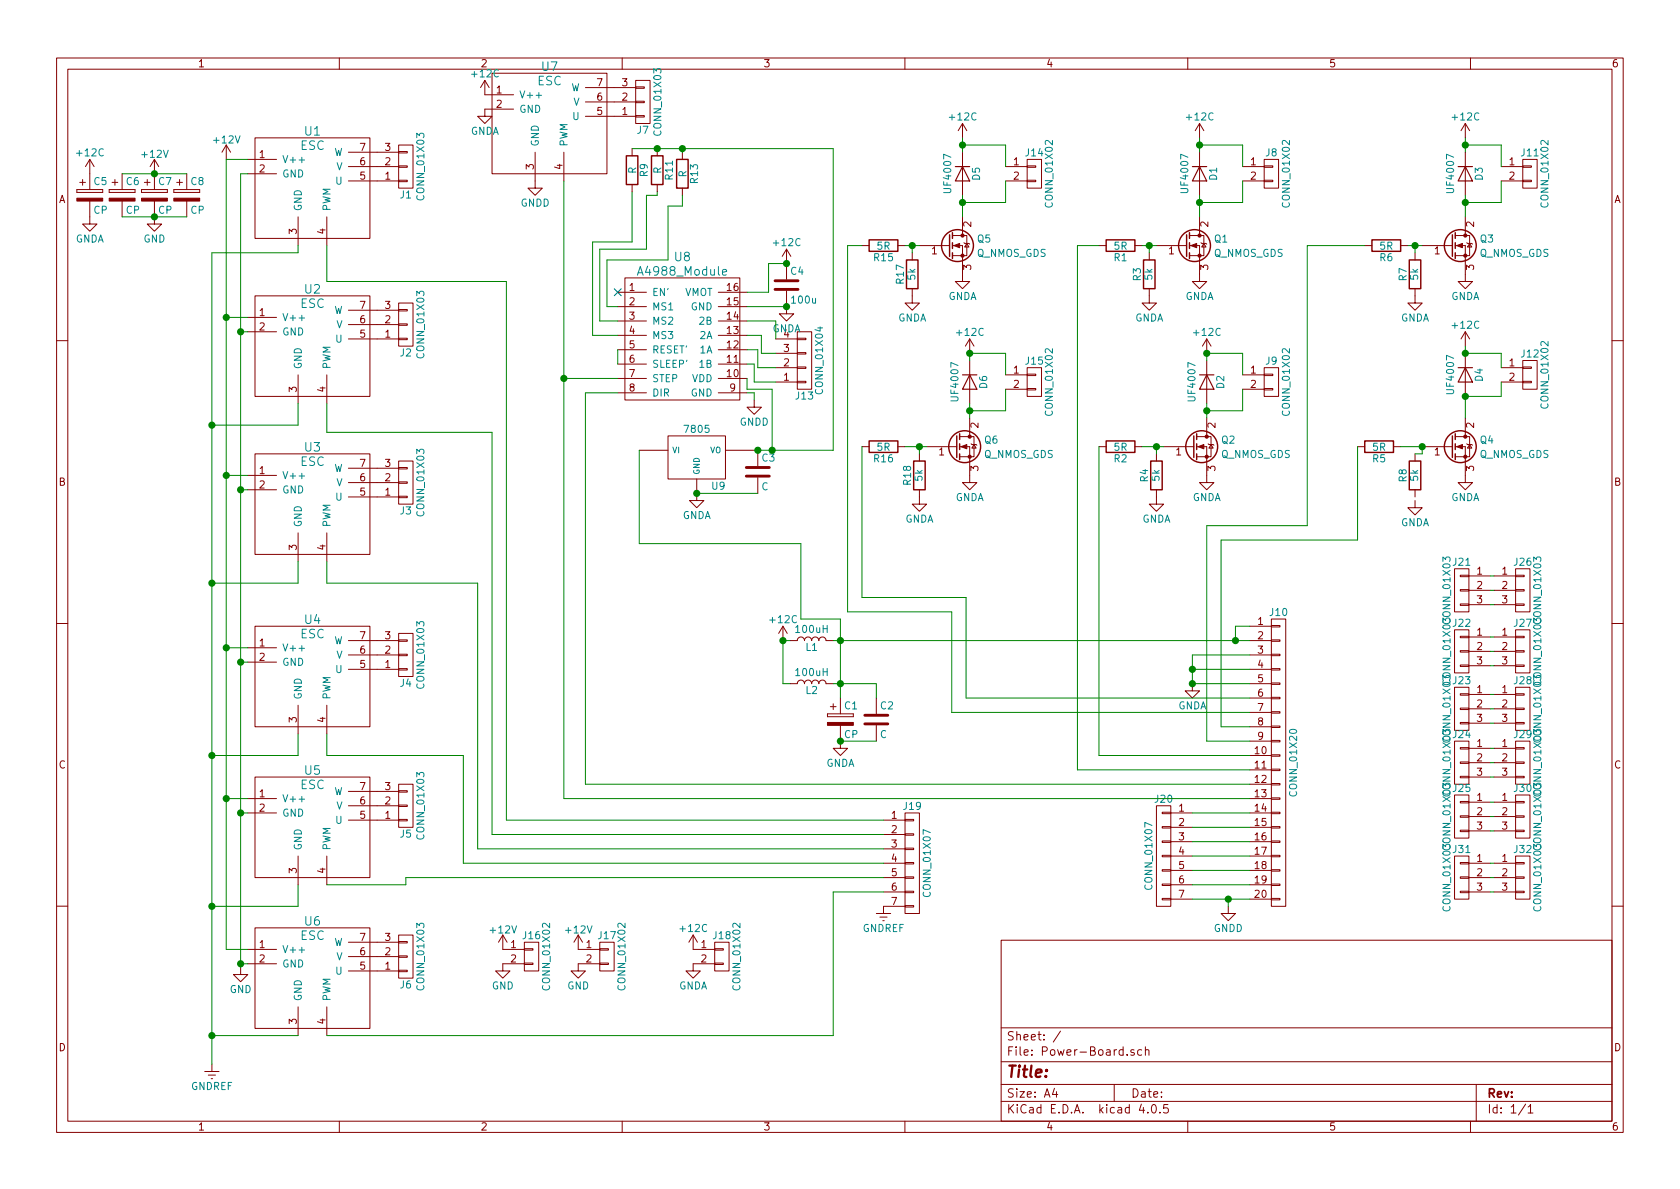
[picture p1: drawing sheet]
<svg xmlns="http://www.w3.org/2000/svg" width="297mm" height="210mm" viewBox="0 0 297 210" stroke-linecap="round" stroke-linejoin="round" font-family="sans-serif">
<g fill="none" stroke="#840000" stroke-width=".18">
<path d="M10 10.3h277v189.9h-277zM12 12.2h273v186.1h-273zM60 10.3v1.9M85.7 14.2v2.6h5.1M85.7 14.2l-.7 1.3M85.7 14.2l.8 1.3M87 12.9h20.3v17.8h-20.3zM90.8 19.3h-5.1v1.3h1.3l-1.3 1.2-1.2-1.2h1.2M103.5 18h8.9M103.5 15.5h8.9M110 10.3v1.9M112.4 15.4h1.5v.2h-1.5z"/>
<path d="M112.4 17.9h1.5v.3h-1.5zM112.4 14.2h2.5v7.6h-2.5zM160 10.3v1.9M210 10.3v1.9M260 10.3v1.9M13.6 33.5v.5zM13.6 34h4.6zM13.6 33.5h4.6zM14.1 32.3h1M14.6 31.7v1.1M15.9 35.6v4h1.2l-1.2 1.3-1.3-1.3h1.3M15.9 28.2v5.3"/>
<path d="M15.9 28.2l-.8 1.3M15.9 28.2l.7 1.3M18.2 33.5v.5zM19.3 33.5v.5zM19.3 34h4.6zM19.3 33.5h4.6zM19.8 32.3h1M20.3 31.7v1.1M21.6 30.7v2.8M21.6 35.6v2.7M23.9 33.5v.5zM25 33.5v.5z"/>
<path d="M25 34h4.6zM25 33.5h4.6zM25.5 32.3h1M26 31.7v1.1M27.3 35.6v4h1.3l-1.3 1.3-1.3-1.3h1.3M27.3 28.2v5.3M27.3 28.2l-.8 1.3M27.3 28.2l.8 1.3M29.6 33.5v.5zM30.7 33.5v.5zM30.7 34h4.6zM30.7 33.5h4.6z"/>
<path d="M31.2 32.3h1.1M31.7 31.7v1.1M33 30.7v2.8M33 35.6v2.7M35.3 33.5v.5zM40 25.6l-.8 1.3M40 25.6v2.6M40 25.6l.8 1.3M43.8 28.2h5.1M43.8 30.7h5.1M45.1 24.4h20.3v17.8h-20.3zM52.7 38.3v5.1"/>
<path d="M57.8 38.3v5.1M61.6 32h8.9M61.6 29.5h8.9M61.6 26.9h8.9M70.5 26.8h1.5v.2h-1.5zM70.5 29.3h1.5v.3h-1.5zM70.5 31.9h1.5v.2h-1.5zM70.5 25.6h2.5v7.7h-2.5zM94.6 26.9v6.4h1.3l-1.3 1.2-1.3-1.2h1.3M99.7 26.9v5.1M103.5 20.6h8.9M111.8 26.3v1.3"/>
<path d="M111.8 32.6v1.3M112.4 20.4h1.5v.3h-1.5zM116.2 26.3v1.3M116.2 32.6v1.3M120.6 26.9v1.3M120.6 33.3v1.2M170.2 21.8v2.6M170.2 26.9v7.6M170.2 38.3v3.4M170.2 21.8l-.8 1.3M170.2 21.8l.7 1.3M177.8 32h3.8"/>
<path d="M177.8 29.5h3.8M181.6 31.9h1.5v.2h-1.5zM181.6 29.3h1.5v.3h-1.5zM181.6 28.2h2.5v5.1h-2.5zM212.1 21.8v2.6M212.1 26.9v7.6M212.1 38.3v3.4M212.1 21.8l-.8 1.3M212.1 21.8l.8 1.3M219.7 32h3.8M219.7 29.5h3.8M223.5 31.9h1.5v.2h-1.5z"/>
<path d="M223.5 29.3h1.5v.3h-1.5zM223.5 28.2h2.6v5.1h-2.6zM259.1 21.8v2.6M259.1 26.9v7.6M259.1 38.3v3.4M259.1 21.8l-.8 1.3M259.1 21.8l.7 1.3M265.4 32h3.8M265.4 29.5h3.8M269.2 31.9h1.6v.2h-1.6zM269.2 29.3h1.6v.3h-1.6zM269.2 28.2h2.6v5.1h-2.6z"/>
<path d="M43.8 56.1h5.1M43.8 58.7h5.1M45.1 52.3h20.3v17.8h-20.3zM61.6 59.9h8.9M61.6 57.4h8.9M61.6 54.9h8.9M70.5 54.7h1.5v.3h-1.5zM70.5 57.3h1.5v.2h-1.5zM70.5 59.8h1.5v.3h-1.5zM70.5 53.6h2.5v7.6h-2.5zM109.2 51.7h5.1M109.2 54.2h5.1"/>
<path d="M109.2 56.8h5.1M109.2 59.3h5.1M110.5 49.1h20.3v21.6h-20.3zM127 51.7h5.1M127 54.2h5.1M127 56.8h5.1M127 59.3h5.1M137.2 59.9h3.8M139.1 51.4v4.1h1.2l-1.2 1.3-1.3-1.3h1.3M139.1 44.1v5.3M139.1 44.1l-.8 1.2M139.1 44.1l.7 1.2"/>
<path d="M141 59.8h1.5v.3h-1.5zM141 58.7h2.5v10.1h-2.5zM152.4 43.4h1.3M158.7 43.4h1.3M161.3 51v2.6h1.3l-1.3 1.3-1.3-1.3h1.3M161.3 44.7v1.3M162.6 43.4h5.3M168.4 43.4h1.8v6.4h1.2l-1.2 1.2-1.3-1.2h1.3M168.4 41.7h1.8M170.2 41.7h.7v3.5h-2.5M170.4 42.9l.2 .1h.7l.1 .2M170.9 43l.4 .7h-.7z"/>
<path d="M171.4 59.9v2.6M171.4 59.9l-.7 1.3M171.4 59.9l.8 1.3M194.3 43.4h1.3M200.7 43.4h1.2M203.2 51v2.6h1.3l-1.3 1.3-1.3-1.3h1.3M203.2 44.7v1.3M204.5 43.4h5.3M210.3 43.4h1.8v6.4h1.3l-1.3 1.2-1.3-1.2h1.3M210.3 41.7h1.8M212.1 41.7h.8v3.5h-2.6M212.3 42.9l.2 .1h.7l.2 .2"/>
<path d="M212.9 43l.3 .7h-.7zM213.4 59.9v2.6M213.4 59.9l-.8 1.3M213.4 59.9l.7 1.3M241.3 43.4h1.3M247.6 43.4h1.3M250.2 51v2.6h1.3l-1.3 1.3-1.3-1.3h1.3M250.2 44.7v1.3M251.5 43.4h5.3M257.3 43.4h1.8v6.4h1.2l-1.2 1.2-1.3-1.2h1.3M257.3 41.7h1.8M259.1 41.7h.7v3.5h-2.5"/>
<path d="M259.1 58.7v2.5M259.1 58.7l-.8 1.2M259.1 58.7l.7 1.2M259.3 42.9l.2 .1h.7l.1 .2M259.8 43l.4 .7h-.7zM10 60.2h2M52.7 66.3v5.1M57.8 66.3v5.1M109.2 61.8h5.1M109.2 64.4h5.1M109.2 66.9h5.1M109.2 69.5h5.1"/>
<path d="M113 79.6h5.1M118.1 77.1h10.2v7.6h-10.2zM127 61.8h5.1M127 64.4h5.1M127 66.9h5.1M127 69.5h5.1M128.3 79.6h5M133.3 70.7v1.3h1.3l-1.3 1.3-1.2-1.3h1.2M134 79.6v2.8M137.2 65h3.8M137.2 67.6h3.8M137.2 62.5h3.8"/>
<path d="M141 62.4h1.5v.2h-1.5zM141 64.9h1.5v.2h-1.5zM141 67.4h1.5v.3h-1.5zM152.4 79h1.3M158.7 79h1.3M163.8 79h5.4M169.7 79h1.7v6.3h1.3l-1.3 1.3-1.2-1.3h1.2M169.7 77.2h1.7M171.4 77.2h.8v3.6h-2.5M171.4 63.7v7.7M171.4 73.9v3.3M171.7 78.5l.1 .1h.8l.1 .1"/>
<path d="M172.2 78.6l.4 .6h-.8zM177.8 66.3h3.8M177.8 68.8h3.8M181.6 68.7h1.5v.3h-1.5zM181.6 66.2h1.5v.2h-1.5zM181.6 65h2.5v5.1h-2.5zM194.3 79h1.3M200.7 79h1.2M205.7 79h5.4M211.6 79h1.8v6.3h1.2l-1.2 1.3-1.3-1.3h1.3M211.6 77.2h1.8M213.4 77.2h.7v3.6h-2.5"/>
<path d="M213.4 63.7v7.7M213.4 73.9v3.3M213.6 78.5l.1 .1h.8l.1 .1M214.1 78.6l.4 .6h-.8zM219.7 66.3h3.8M219.7 68.8h3.8M223.5 68.7h1.5v.3h-1.5zM223.5 66.2h1.5v.2h-1.5zM223.5 65h2.6v5.1h-2.6zM240 79h1.3M246.4 79h1.2M251.5 79h5.3"/>
<path d="M257.3 79h1.8v6.3h1.2l-1.2 1.3-1.3-1.3h1.3M257.3 77.2h1.8M259.1 77.2h.7v3.6h-2.5M259.1 62.5v7.6M259.1 73.9v3.3M259.3 78.5l.2 .1h.7l.1 .1M259.8 78.6l.4 .6h-.7zM265.4 65h3.8M265.4 67.6h3.8M269.2 67.4h1.6v.3h-1.6zM269.2 64.9h1.6v.2h-1.6zM269.2 63.7h2.6v5.1h-2.6z"/>
<path d="M285 60.2h2M43.8 84.1h5.1M43.8 86.6h5.1M45.1 80.3h20.3v17.7h-20.3zM52.7 94.2v5.1M57.8 94.2v5.1M61.6 87.9h8.9M61.6 85.3h8.9M61.6 82.8h8.9M70.5 82.7h1.5v.2h-1.5zM70.5 85.2h1.5v.3h-1.5zM70.5 87.8h1.5v.2h-1.5z"/>
<path d="M70.5 81.5h2.5v7.6h-2.5zM123.2 84.7v3.8h1.3l-1.3 1.3-1.3-1.3h1.3M134 84.4v2.8M162.6 86.6v2.5h1.2l-1.2 1.3-1.3-1.3h1.3M162.6 80.3v1.2M204.5 86.6v2.5h1.2l-1.2 1.3-1.3-1.3h1.3M204.5 80.3v1.2M250.2 88.5v1.3h1.3l-1.3 1.3-1.3-1.3h1.3M250.2 80.3v1.2M250.2 86.6v1.3M10 110.3h2M43.8 114.5h5.1"/>
<path d="M43.8 117.1h5.1M45.1 110.7h20.3v17.8h-20.3zM61.6 118.4h8.9M61.6 115.8h8.9M61.6 113.3h8.9M70.5 113.2h1.5v.2h-1.5zM70.5 115.7h1.5v.2h-1.5zM70.5 118.2h1.5v.3h-1.5zM70.5 112h2.5v7.6h-2.5zM138.4 110.7l-.7 1.3M138.4 110.7v2.6M138.4 110.7l.8 1.3"/>
<path d="M139.7 113.3h1.3a.63 .63 0 0 1 .6-.7 .63 .63 0 0 1 .6 .7 .63 .63 0 0 1 .7-.7 .63 .63 0 0 1 .6 .7 .63 .63 0 0 1 .6-.7 .63 .63 0 0 1 .7 .7 .63 .63 0 0 1 .6-.7 .63 .63 0 0 1 .6 .7h1.3M221 118.4h3.8M221 115.8h3.8M221 113.3h3.8M221 110.7h3.8M224.8 109.5h2.5v50.8h-2.5zM224.8 118.2h1.5v.3h-1.5zM224.8 115.7h1.5v.2h-1.5zM224.8 113.2h1.5v.2h-1.5zM224.8 110.6h1.5v.3h-1.5zM257.2 100.6h2.5v7.6h-2.5zM257.2 111.4h2.5v7.6h-2.5z"/>
<path d="M258.2 106.8h1.5v.3h-1.5zM258.2 104.3h1.5v.2h-1.5zM258.2 101.7h1.5v.3h-1.5zM258.2 117.6h1.5v.3h-1.5zM258.2 115.1h1.5v.2h-1.5zM258.2 112.5h1.5v.3h-1.5zM259.7 101.8h3.8M259.7 104.4h3.8M259.7 106.9h3.8M259.7 112.6h3.8M259.7 115.2h3.8M259.7 117.7h3.8"/>
<path d="M264.2 101.8h3.8M264.2 104.4h3.8M264.2 106.9h3.8M264.2 112.6h3.8M264.2 115.2h3.8M264.2 117.7h3.8M268 106.8h1.5v.3h-1.5zM268 104.3h1.5v.2h-1.5zM268 101.7h1.5v.3h-1.5zM268 100.6h2.5v7.6h-2.5zM268 117.6h1.5v.3h-1.5zM268 115.1h1.5v.2h-1.5z"/>
<path d="M268 112.5h1.5v.3h-1.5zM268 111.4h2.5v7.6h-2.5zM285 110.3h2M45.1 137.4h20.3v17.8h-20.3zM52.7 124.7v5.1M57.8 124.7v5.1M61.6 139.9h8.9M70.5 139.8h1.5v.3h-1.5zM70.5 138.7h2.5v7.6h-2.5zM139.7 120.9h1.3a.63 .63 0 0 1 .6-.6 .63 .63 0 0 1 .6 .6 .63 .63 0 0 1 .7-.6 .63 .63 0 0 1 .6 .6 .63 .63 0 0 1 .6-.6 .63 .63 0 0 1 .7 .6 .63 .63 0 0 1 .6-.6 .63 .63 0 0 1 .6 .6h1.3M146.3 126.2v.5zM146.3 126.7h4.6z"/>
<path d="M146.3 126.2h4.6zM146.8 125h1M147.3 124.5v1M148.6 128.3v4h1.3l-1.3 1.3-1.3-1.3h1.3M148.6 123.4v2.8M150.9 126.2v.5zM154.9 123.4v2.8M154.9 128.3v2.8M210.8 120.9v1.3h1.3l-1.3 1.2-1.3-1.2h1.3M221 120.9h3.8M221 123.4h3.8M221 126h3.8"/>
<path d="M221 128.5h3.8M221 131.1h3.8M221 133.6h3.8M221 136.1h3.8M221 138.7h3.8M224.8 138.6h1.5v.2h-1.5zM224.8 136h1.5v.3h-1.5zM224.8 133.5h1.5v.2h-1.5zM224.8 130.9h1.5v.3h-1.5zM224.8 128.4h1.5v.2h-1.5zM224.8 125.9h1.5v.2h-1.5zM224.8 123.3h1.5v.3h-1.5z"/>
<path d="M224.8 120.8h1.5v.2h-1.5zM257.2 121.5h2.5v7.7h-2.5zM257.2 131.1h2.5v7.6h-2.5zM258.2 127.8h1.5v.2h-1.5zM258.2 125.2h1.5v.3h-1.5zM258.2 122.7h1.5v.2h-1.5zM258.2 137.3h1.5v.2h-1.5zM258.2 134.7h1.5v.3h-1.5zM258.2 132.2h1.5v.3h-1.5zM259.7 122.8h3.8M259.7 125.3h3.8M259.7 127.9h3.8"/>
<path d="M259.7 132.3h3.8M259.7 134.9h3.8M259.7 137.4h3.8M264.2 122.8h3.8M264.2 125.3h3.8M264.2 127.9h3.8M264.2 132.3h3.8M264.2 134.9h3.8M264.2 137.4h3.8M268 127.8h1.5v.2h-1.5zM268 125.2h1.5v.3h-1.5zM268 122.7h1.5v.2h-1.5z"/>
<path d="M268 121.5h2.5v7.7h-2.5zM268 137.3h1.5v.2h-1.5zM268 134.7h1.5v.3h-1.5zM268 132.2h1.5v.3h-1.5zM268 131.1h2.5v7.6h-2.5zM43.8 141.2h5.1M43.8 143.8h5.1M52.7 151.4v5.1M57.8 151.4v5.1M61.6 145h8.9M61.6 142.5h8.9M70.5 142.4h1.5v.2h-1.5z"/>
<path d="M70.5 144.9h1.5v.3h-1.5zM156.2 145h3.8M156.2 152.6h3.8M156.2 155.2h3.8M156.2 157.7h3.8M156.2 147.6h3.8M156.2 150.1h3.8M160 143.8h2.6v17.7h-2.6zM160 157.6h1.5v.3h-1.5zM160 155.1h1.5v.2h-1.5zM160 152.5h1.5v.3h-1.5zM160 150h1.5v.2h-1.5z"/>
<path d="M160 147.4h1.5v.3h-1.5zM160 144.9h1.5v.3h-1.5zM204.5 142.5h2.5v17.8h-2.5zM205.5 158.9h1.5v.2h-1.5zM205.5 156.3h1.5v.3h-1.5zM205.5 153.8h1.5v.2h-1.5zM205.5 151.3h1.5v.2h-1.5zM205.5 148.7h1.5v.3h-1.5zM205.5 146.2h1.5v.2h-1.5zM205.5 143.6h1.5v.3h-1.5zM207 143.8h3.8M207 159h3.8"/>
<path d="M207 146.3h3.8M207 148.8h3.8M207 151.4h3.8M207 153.9h3.8M207 156.5h3.8M221 141.2h3.8M221 143.8h3.8M221 159h3.8M221 146.3h3.8M221 148.8h3.8M221 151.4h3.8M221 153.9h3.8"/>
<path d="M221 156.5h3.8M224.8 158.9h1.5v.2h-1.5zM224.8 156.3h1.5v.3h-1.5zM224.8 153.8h1.5v.2h-1.5zM224.8 151.3h1.5v.2h-1.5zM224.8 148.7h1.5v.3h-1.5zM224.8 146.2h1.5v.2h-1.5zM224.8 143.6h1.5v.3h-1.5zM224.8 141.1h1.5v.2h-1.5zM257.2 140.6h2.5v7.6h-2.5zM257.2 151.4h2.5v7.6h-2.5zM258.2 146.8h1.5v.3h-1.5z"/>
<path d="M258.2 144.3h1.5v.2h-1.5zM258.2 141.7h1.5v.3h-1.5zM258.2 157.6h1.5v.3h-1.5zM258.2 155.1h1.5v.2h-1.5zM258.2 152.5h1.5v.3h-1.5zM259.7 141.9h3.8M259.7 144.4h3.8M259.7 146.9h3.8M259.7 152.6h3.8M259.7 155.2h3.8M259.7 157.7h3.8M264.2 141.9h3.8"/>
<path d="M264.2 144.4h3.8M264.2 146.9h3.8M264.2 152.6h3.8M264.2 155.2h3.8M264.2 157.7h3.8M268 146.8h1.5v.3h-1.5zM268 144.3h1.5v.2h-1.5zM268 141.7h1.5v.3h-1.5zM268 140.6h2.5v7.6h-2.5zM268 157.6h1.5v.3h-1.5zM268 155.1h1.5v.2h-1.5zM268 152.5h1.5v.3h-1.5z"/>
<path d="M268 151.4h2.5v7.6h-2.5zM10 160.2h2M42.5 171.1v1.2h1.3l-1.3 1.3-1.2-1.3h1.2M43.8 167.9h5.1M43.8 170.4h5.1M45.1 164.1h20.3v17.8h-20.3zM52.7 178v5.1M57.8 178v5.1M61.6 171.7h8.9M61.6 169.2h8.9M61.6 166.6h8.9M70.5 166.5h1.5v.2h-1.5z"/>
<path d="M70.5 169h1.5v.3h-1.5zM70.5 171.6h1.5v.2h-1.5zM70.5 165.3h2.5v7.7h-2.5zM88.9 165.3v2.6h3.8M88.9 165.3l-.8 1.3M88.9 165.3l.8 1.3M92.7 170.3h1.5v.3h-1.5zM92.7 167.8h1.5v.2h-1.5zM92.7 166.6h2.5v5.1h-2.5zM92.7 170.4h-3.8v1.3h1.3l-1.3 1.3-1.3-1.3h1.3M102.2 165.3v2.6h3.8M102.2 165.3l-.7 1.3"/>
<path d="M102.2 165.3l.8 1.3M106 170.3h1.6v.3h-1.6zM106 167.8h1.6v.2h-1.6zM106 166.6h2.6v5.1h-2.6zM106 170.4h-3.8v1.3h1.3l-1.3 1.3-1.2-1.3h1.2M122.6 165.3v2.6h3.8M122.6 165.3l-.8 1.3M122.6 165.3l.7 1.3M126.4 170.3h1.5v.3h-1.5zM126.4 167.8h1.5v.2h-1.5zM126.4 166.6h2.5v5.1h-2.5zM126.4 170.4h-3.8v1.3h1.2l-1.2 1.3-1.3-1.3h1.3"/>
<path d="M154.9 161.5h2.6M155.6 162.2h1.2M156.1 162.8h.2M160 160.1h1.5v.3h-1.5zM160 160.3h-3.8v1.2M177 166.3h108v32h-108zM217.2 160.3v1.2h1.2l-1.2 1.3-1.3-1.3h1.3M285 160.2h2M36.2 189.5h2.5M36.8 190.1h1.3M37.3 190.7h.3M37.5 188.2v1.3"/>
<path d="M60 198.3v1.9M110 198.3v1.9M160 198.3v1.9M177 194.8h108M177 191.8h108M177 187.8h108M177 181.8h108M186.4 192.5l-.3 1h.9M186.8 193v1M187.5 182.3l-1.3 2M197 191.8v3M199.3 186.5v.1"/>
<path d="M200.5 185.7a.37 .37 0 0 0-.6 .1l.1 .2 .5 .2 .1 .1-.2 .3-.5-.1M201.8 195.2l-.4 1.1h1M201.9 185.7l-.5-.1-.3 .3 .1 .6 .2 .1 .5-.1M202.5 185.7l.2-.1 .4 .1v.9M202.5 185.1v1.5M202.9 196.7v.1M203.8 195.4l.1-.1a.81 .81 0 0 1 .6 .6 .81 .81 0 0 1-.3 .8l-.1 .1a.8 .8 0 0 1-.6-.6 .8 .8 0 0 1 .3-.8zM205.1 196.7v.1M206.5 195.3h-.7l-.1 .7 .2-.1 .5 .1 .2 .2-.1 .5-.2 .1-.6-.1M210 198.3v1.9M260 198.3v1.9M261 191.8v6.5"/>
<path d="M269.7 195.2l-1.2 2M270.2 195.8l.4-.5v1.5M270.2 196.8h.8"/>
</g>
<g fill="none" stroke="#008484" stroke-width=".18">
<path d="M94.8 16.9h1M52.9 28.3h.9M52.9 56.2h.9M127.7 48.2l.8-.2-.1-.3-.4-.1-.3 .3 .1 .7h.6M52.9 84.2h.9M52.9 114.6h.9M255.1 117.7h1.3l-1.3 .7h1.3M255.1 116.4h1.3l-1.3 .7h1.3M255.1 111.7l1.3 .8M255.2 119.1a.83 .83 0 0 1 1.2 .2 .44 .44 0 0 1-.4 .5h-.7l-.2-.3zM255.2 114.3a.69 .69 0 0 1 1.2 .3 .83 .83 0 0 1-1.3 0zM255.2 110.6a.69 .69 0 0 1 1.2 .3 .83 .83 0 0 1-1.3 0z"/>
<path d="M256.4 113.3h-1.3l.4 .4M256.4 112.9v.8M256.4 111.7l-1.3 .8M256.5 115.1v1M271.2 117.7h1.2l-1.2 .7h1.2M271.2 116.4h1.2l-1.2 .7h1.2M271.2 111.7l1.2 .8M271.2 119.1a.83 .83 0 0 1 1.2 .2 .44 .44 0 0 1-.4 .5h-.7l-.1-.3zM271.2 114.3a.76 .76 0 0 1 1.2 .3 .83 .83 0 0 1-1.2 0zM271.2 110.7a.76 .76 0 0 1 1.2 .2 .83 .83 0 0 1-1.2 0zM272.4 113.3h-1.2l.3 .4M272.4 112.9v.8"/>
<path d="M272.4 111.7l-1.2 .8M272.5 115.1v1M255.1 127.9h1.3l-1.3 .7h1.3M255.1 126.6h1.3l-1.3 .7h1.3M255.1 120.2v-.7l.5 .4 .1-.4h.6l.1 .2-.1 .5M255.1 137.4h1.3l-1.3 .7h1.3M255.1 136.1h1.3l-1.3 .7h1.3M255.1 129.8v-.8l.5 .4 .1-.4h.6l.1 .2-.1 .6M255.1 139.3v-.8l.5 .4 .1-.3h.6l.1 .1-.1 .6M255.1 121.8l1.3 .9M255.1 131.4l1.3 .8M255.2 129.3a.83 .83 0 0 1 1.2 .1 .44 .44 0 0 1-.4 .6l-.7-.1-.2-.2z"/>
<path d="M255.2 124.5a.76 .76 0 0 1 1.2 .3 .83 .83 0 0 1-1.3 0zM255.2 120.8a.76 .76 0 0 1 1.2 .3 .83 .83 0 0 1-1.3 0zM255.2 138.8a.83 .83 0 0 1 1.2 .2 .44 .44 0 0 1-.4 .5l-.7-.1-.2-.2zM255.2 134a.76 .76 0 0 1 1.2 .3 .83 .83 0 0 1-1.3 0zM255.2 130.4a.76 .76 0 0 1 1.2 .2 .83 .83 0 0 1-1.3 0zM255.2 139.9a.76 .76 0 0 1 1.2 .3 .83 .83 0 0 1-1.3 0zM255.2 120.3a.5 .5 0 0 0 0 .6 .5 .5 0 0 0 .6 .2l.4-.1a.41 .41 0 0 0 .1-.7M255.2 130.5a.5 .5 0 0 0 0 .6 .5 .5 0 0 0 .6 .1l.4-.1a.41 .41 0 0 0 .1-.6M255.2 140a.5 .5 0 0 0 0 .6 .5 .5 0 0 0 .6 .2l.4-.1a.41 .41 0 0 0 .1-.7M256.4 123.5h-1.3l.4 .3M256.4 133h-1.3l.4 .3M256.4 123.1v.7"/>
<path d="M256.4 132.6v.7M256.4 121.8l-1.3 .9M256.4 131.4l-1.3 .8M256.5 125.3v1M256.5 134.8v1M271.2 127.9h1.2l-1.2 .7h1.2M271.2 126.6h1.2l-1.2 .7h1.2M271.2 120.2v-.7l.5 .4 .1-.4h.5l.1 .2-.1 .5M271.2 137.4h1.2l-1.2 .7h1.2M271.2 136.1h1.2l-1.2 .7h1.2M271.2 129.8v-.8l.5 .4 .1-.4h.5l.1 .2-.1 .6M271.2 139.3v-.8l.5 .4 .1-.3h.5l.1 .1-.1 .6"/>
<path d="M271.2 121.8l1.2 .9M271.2 131.4l1.2 .8M271.2 129.3a.83 .83 0 0 1 1.2 .1 .44 .44 0 0 1-.4 .6l-.7-.1-.1-.2zM271.2 124.5a.76 .76 0 0 1 1.2 .3 .83 .83 0 0 1-1.2 0zM271.2 120.8a.76 .76 0 0 1 1.2 .3 .83 .83 0 0 1-1.2 0zM271.2 138.8a.83 .83 0 0 1 1.2 .2 .44 .44 0 0 1-.4 .5l-.7-.1-.1-.2zM271.2 134a.76 .76 0 0 1 1.2 .3 .83 .83 0 0 1-1.2 0zM271.2 130.4a.76 .76 0 0 1 1.2 .2 .83 .83 0 0 1-1.2 0zM271.2 139.9a.76 .76 0 0 1 1.2 .3 .83 .83 0 0 1-1.2 0zM271.3 120.3a.5 .5 0 0 0 0 .6 .5 .5 0 0 0 .6 .2l.3-.1a.41 .41 0 0 0 .1-.7M271.3 130.5a.5 .5 0 0 0 0 .6 .5 .5 0 0 0 .6 .1l.3-.1a.41 .41 0 0 0 .1-.6M271.3 140a.5 .5 0 0 0 0 .6 .5 .5 0 0 0 .6 .2l.3-.1a.41 .41 0 0 0 .1-.7"/>
<path d="M272.4 123.5h-1.2l.3 .3M272.4 133h-1.2l.3 .3M272.4 123.1v.7M272.4 132.6v.7M272.4 121.8l-1.2 .9M272.4 131.4l-1.2 .8M272.5 125.3v1M272.5 134.8v1M52.9 141.3h.9M255.1 146.9h1.3l-1.3 .7h1.3M255.1 145.6h1.3l-1.3 .7h1.3M255.1 140.9l1.3 .8"/>
<path d="M255.2 148.4a.83 .83 0 0 1 1.2 .1 .44 .44 0 0 1-.4 .5h-.7l-.2-.3zM255.2 143.6a.76 .76 0 0 1 1.2 .2 .83 .83 0 0 1-1.3 0zM256.4 142.5h-1.3l.4 .4M256.4 142.2v.7M256.4 140.9l-1.3 .8M256.5 144.3v1M271.2 146.9h1.2l-1.2 .7h1.2M271.2 145.6h1.2l-1.2 .7h1.2M271.2 140.9l1.2 .8M271.2 148.4a.83 .83 0 0 1 1.2 .1 .44 .44 0 0 1-.4 .5h-.7l-.1-.3zM271.2 143.6a.76 .76 0 0 1 1.2 .2 .83 .83 0 0 1-1.2 0zM272.4 142.5h-1.2l.3 .4"/>
<path d="M272.4 142.2v.7M272.4 140.9l-1.2 .8M272.5 144.3v1M52.9 168h.9"/>
</g>
<g fill="none" stroke="#840000" stroke-width=".25">
<path d="M110.7 27.6h2.1v5h-2.1zM115.2 27.6h2v5h-2zM119.6 28.2h2.1v5.1h-2.1zM153.7 42.4h5v2h-5zM160.3 46h2v5h-2zM167.9 41.5v3.8M168.4 41.1v1.1M168.4 42.9v1M168.4 44.7v1M195.6 42.4h5.1v2h-5.1zM202.2 46h2v5h-2zM209.8 41.5v3.8"/>
<path d="M210.3 41.1v1.1M210.3 42.9v1M210.3 44.7v1M242.6 42.4h5v2h-5zM249.2 46h2v5h-2zM256.8 41.5v3.8M257.3 41.1v1.1M257.3 42.9v1M257.3 44.7v1M153.7 78h5v2h-5zM169.2 77.1v3.8M169.7 76.7v1"/>
<path d="M169.7 78.5v1M195.6 78h5.1v2h-5.1zM211.1 77.1v3.8M211.6 76.7v1M211.6 78.5v1M241.3 78h5.1v2h-5.1zM256.8 77.1v3.8M257.3 76.7v1M257.3 78.5v1M161.5 81.5h2.1v5.1h-2.1zM169.7 80.3v1M203.5 81.5h2v5.1h-2z"/>
<path d="M211.6 80.3v1M249.2 81.5h2v5.1h-2zM257.3 80.3v1"/>
<circle cx="169.3" cy="43.4" r="2.82"/>
<circle cx="211.2" cy="43.4" r="2.82"/>
<circle cx="258.2" cy="43.4" r="2.82"/>
<circle cx="170.6" cy="79" r="2.82"/>
<circle cx="212.5" cy="79" r="2.82"/>
<circle cx="258.2" cy="79" r="2.82"/>
</g>
<g fill="#840000" stroke="#840000" stroke-width=".18">
<path d="M210.6 43.4l1-.4v.8z"/>
<path d="M257.6 43.4l1-.4v.8z"/>
<path d="M211.8 79l1.1-.4v.8z"/>
<path d="M257.6 79l1-.4v.8z"/>
<path d="M146.3 127.8h4.6v.5h-4.6z"/>
<path d="M168.7 43.4l1-.4v.8z"/>
<path d="M169.9 79l1-.4v.8z"/>
<path d="M13.6 35h4.6v.6h-4.6z"/>
<path d="M19.3 35h4.6v.6h-4.6z"/>
<path d="M25 35h4.6v.6h-4.6z"/>
<path d="M30.7 35h4.6v.6h-4.6z"/>
<circle cx="212.1" cy="45.2" r=".28"/>
<circle cx="212.1" cy="41.7" r=".28"/>
<circle cx="259.1" cy="45.2" r=".28"/>
<circle cx="259.1" cy="41.7" r=".28"/>
<circle cx="213.4" cy="80.8" r=".28"/>
<circle cx="213.4" cy="77.2" r=".28"/>
<circle cx="259.1" cy="80.8" r=".28"/>
<circle cx="259.1" cy="77.2" r=".28"/>
<circle cx="170.2" cy="45.2" r=".28"/>
<circle cx="170.2" cy="41.7" r=".28"/>
<circle cx="171.4" cy="80.8" r=".28"/>
<circle cx="171.4" cy="77.2" r=".28"/>
</g>
<path d="M168.9 29.5h2.5M170.2 29.5l1.2 2.5h-2.5zM210.8 29.5h2.6M212.1 29.5l1.3 2.5h-2.6zM257.8 29.5h2.5M259.1 29.5l1.2 2.5h-2.5zM170.2 66.3h2.5M171.4 66.3l1.3 2.5h-2.5zM212.1 66.3h2.5M213.4 66.3l1.2 2.5h-2.5zM257.8 65h2.5M259.1 65l1.2 2.6h-2.5z" fill="none" stroke="#840000" stroke-width=".2"/>
<path d="M137 51.2h4.1M137 49.7h4.1M132 84.2h4M132 82.7h4M152.9 128h4.1M152.9 126.5h4.1" fill="none" stroke="#840000" stroke-width=".51"/>
<path d="M108.6 51.1l1.2 1.2M109.8 51.1l-1.2 1.2" fill="none" stroke="#000084" stroke-width=".18"/>
<g fill="none" stroke="#008400" stroke-width=".18">
<path d="M21.6 30.7h11.4M21.6 38.3h11.4M43.8 30.7h-1.3v140.4M43.8 28.2h-3.8v139.7h3.8M99.7 32v109.2h121.3M111.8 26.3h35.5v53.3h-14M111.8 33.9v8.9h-7v16.5h4.4M116.2 33.9v.6h-1.9v9.6h-8.3v12.7h3.2M120.6 26.3v.6M120.6 34.5v1.9h-2.5v9.6h-10.8v8.2h1.9M170.2 24.4v2.5M170.2 34.5v3.8"/>
<path d="M170.2 25.6h7.6v3.9M177.8 32v3.8h-7.6M212.1 25.6h7.6v3.9M212.1 24.4v2.5M212.1 34.5v3.8M219.7 32v3.8h-7.6M259.1 25.6h6.3v3.9M259.1 24.4v2.5M259.1 34.5v3.8M265.4 32v3.8h-6.3M40 56.1h3.8M42.5 58.7h1.3"/>
<path d="M52.7 43.4v1.3h-15.2v143.5M57.8 43.4v6.4h31.7v95.2h66.7M132.1 54.2h7M132.1 56.8h5.1v3.1M132.1 59.3h2.5v3.2h2.6M139.1 46.6h-3.2v5.1h-3.8M152.4 43.4h-2.5v64.8h18.4v17.8h52.7M160 43.4h2.6M161.3 43.4v1.3M194.3 43.4h-3.8v92.7h30.5M201.9 43.4h2.6M203.2 43.4v1.3"/>
<path d="M241.3 43.4h-10.2v49.6h-17.7v38.1h7.6M248.9 43.4h2.6M250.2 43.4v1.3M52.7 71.4v3.8h-15.2M57.8 71.4v5h29.2v71.2h69.2M99.7 66.9h9.5M109.2 61.8v2.6M109.2 69.5h-5.7v69.2h117.5M113 79.6v16.5h28.6v13.4h7v13.9M132.1 66.9v1.9h4.4v10.8M132.1 64.4h1.2v3.2h3.9M132.1 69.5h1.2v1.2"/>
<path d="M132.1 61.8h1.9v3.2h3.2M152.4 79v26.7h18.4v17.7h50.2M160 79h3.8M162.6 79v1.3M171.4 63.7v-1.2h6.4v3.8M171.4 71.4v2.5M177.8 68.8v3.8h-6.4M194.3 79v54.6h26.7M201.9 79h3.8M204.5 79v1.3M213.4 63.7v-1.2h6.3v3.8M213.4 71.4v2.5"/>
<path d="M219.7 68.8v3.8h-6.3M240 79v16.5h-24.1v33h5.1M247.6 79h3.9v1.3h-1.3M259.1 61.2v1.3h6.3v2.5M265.4 67.6v2.5h-6.3v3.8M40 84.1h3.8M42.5 86.6h1.3M52.7 99.3v3.8h-15.2M57.8 99.3v3.8h26.7v47h71.7M123.2 87.2h10.8M40 114.5h3.8M42.5 117.1h1.3"/>
<path d="M139.7 113.3h-1.3v7.6h1.3M147.3 113.3h73.7M210.8 118.4h10.2M221 115.8h-10.2v5.1h10.2M221 110.7h-2.6v2.6M263.5 117.7h.7M263.5 115.2h.7M263.5 112.6h.7M263.5 106.9h.7M263.5 104.4h.7M263.5 101.8h.7M52.7 129.8v3.8h-15.2"/>
<path d="M57.8 129.8v3.8h24.1v19h74.3M147.3 120.9h7.6v2.5M148.6 131.1h6.3M263.5 137.4h.7M263.5 134.9h.7M263.5 132.3h.7M263.5 127.9h.7M263.5 125.3h.7M263.5 122.8h.7M40 141.2h3.8M42.5 143.8h1.3M52.7 156.5v3.8h-15.2"/>
<path d="M156.2 155.2h-84.4v1.3h-14M156.2 157.7h-8.9v25.4h-89.5M210.8 143.8h10.2M210.8 156.5h10.2M210.8 153.9h10.2M210.8 151.4h10.2M210.8 148.8h10.2M210.8 146.3h10.2M210.8 159h10.2M217.2 159v1.3M263.5 152.6h.7M263.5 155.2h.7"/>
<path d="M263.5 157.7h.7M263.5 146.9h.7M263.5 144.4h.7M263.5 141.9h.7M42.5 170.4h1.3M37.5 183.1h15.2"/>
</g>
<g fill="#008400" stroke="#008400" stroke-width=".25">
<circle cx="42.5" cy="58.7" r=".51"/>
<circle cx="37.5" cy="75.2" r=".51"/>
<circle cx="40" cy="56.1" r=".51"/>
<circle cx="217.2" cy="159" r=".51"/>
<circle cx="42.5" cy="86.6" r=".51"/>
<circle cx="37.5" cy="103.1" r=".51"/>
<circle cx="27.3" cy="38.3" r=".51"/>
<circle cx="27.3" cy="30.7" r=".51"/>
<circle cx="120.7" cy="26.3" r=".51"/>
<circle cx="136.5" cy="79.6" r=".51"/>
<circle cx="116.2" cy="26.3" r=".51"/>
<circle cx="123.2" cy="87.2" r=".51"/>
<circle cx="134" cy="79.6" r=".51"/>
<circle cx="139.1" cy="54.2" r=".51"/>
<circle cx="139.1" cy="46.6" r=".51"/>
<circle cx="99.7" cy="66.9" r=".51"/>
<circle cx="210.8" cy="118.4" r=".51"/>
<circle cx="171.5" cy="62.5" r=".51"/>
<circle cx="161.3" cy="43.4" r=".51"/>
<circle cx="162.6" cy="79" r=".51"/>
<circle cx="170.2" cy="25.6" r=".51"/>
<circle cx="170.2" cy="35.8" r=".51"/>
<circle cx="171.5" cy="72.6" r=".51"/>
<circle cx="213.4" cy="62.5" r=".51"/>
<circle cx="148.6" cy="113.3" r=".51"/>
<circle cx="218.4" cy="113.3" r=".51"/>
<circle cx="210.8" cy="120.9" r=".51"/>
<circle cx="148.6" cy="131.1" r=".51"/>
<circle cx="138.4" cy="113.3" r=".51"/>
<circle cx="148.6" cy="120.9" r=".51"/>
<circle cx="37.5" cy="183.1" r=".51"/>
<circle cx="203.2" cy="43.4" r=".51"/>
<circle cx="204.5" cy="79" r=".51"/>
<circle cx="251.5" cy="79" r=".51"/>
<circle cx="250.2" cy="43.4" r=".51"/>
<circle cx="259.1" cy="62.5" r=".51"/>
<circle cx="259.1" cy="70.1" r=".51"/>
<circle cx="212.1" cy="25.6" r=".51"/>
<circle cx="212.1" cy="35.8" r=".51"/>
<circle cx="259.1" cy="25.6" r=".51"/>
<circle cx="259.1" cy="35.8" r=".51"/>
<circle cx="213.4" cy="72.6" r=".51"/>
<circle cx="37.5" cy="160.3" r=".51"/>
<circle cx="37.5" cy="133.6" r=".51"/>
<circle cx="42.5" cy="170.4" r=".51"/>
<circle cx="42.5" cy="117.1" r=".51"/>
<circle cx="42.5" cy="143.8" r=".51"/>
<circle cx="40" cy="141.2" r=".51"/>
<circle cx="40" cy="114.5" r=".51"/>
<circle cx="40" cy="84.1" r=".51"/>
</g>
<text font-size="2.8" fill="#840000" x="178" y="190.5">Title:</text>
<g font-size="2.1" fill="#008484">
<text x="95" y="15.1">ESC</text>
<text x="95.8" y="12.5">U7</text>
<text x="53.9" y="24">U1</text>
<text x="53.1" y="26.5">ESC</text>
<text x="119.3" y="46.2">U8</text>
<text x="53.9" y="51.9">U2</text>
<text x="113.2" y="48.7">A4988_Module</text>
<text x="53.1" y="54.5">ESC</text>
<text x="53.1" y="82.4">ESC</text>
<text x="53.9" y="79.9">U3</text>
<text x="53.1" y="112.9">ESC</text>
<text x="53.9" y="110.3">U4</text>
<text x="53.9" y="137">U5</text>
<text x="53.1" y="139.5">ESC</text>
<text x="53.1" y="166.2">ESC</text>
<text x="53.9" y="163.7">U6</text>
</g>
<g font-size="2.1" fill="#840000">
<text x="178" y="184">Sheet: /</text>
<text x="178" y="186.7">File: Power-Board.sch</text>
<text x="178" y="196.9">KiCad E.D.A. kicad 4.0.5</text>
<text x="178" y="194.1">Size: A4</text>
<text x="200" y="194.1">Date:</text>
<text x="263" y="194.1">Rev:</text>
<text x="263" y="196.9">Id: 1/1</text>
</g>
<g font-size="1.8" fill="#840000">
<text x="35" y="11.9">1</text>
<text x="85" y="11.9">2</text>
<text x="135" y="11.9">3</text>
<text x="185" y="11.9">4</text>
<text x="235" y="11.9">5</text>
<text x="285" y="11.9">6</text>
<text x="87.8" y="16.5">1</text>
<text x="105.6" y="17.8">6</text>
<text x="105.6" y="15.2">7</text>
<text x="110" y="17.8">2</text>
<text x="110" y="15.2">3</text>
<text x="87.8" y="19">2</text>
<text x="105.6" y="20.3">5</text>
<text x="110" y="20.3">1</text>
<text x="45.9" y="27.9">1</text>
<text x="63.7" y="29.2">6</text>
<text x="63.7" y="26.7">7</text>
<text x="68.1" y="29.2">2</text>
<text x="68.1" y="26.7">3</text>
<text x="94.4" y="29.9" transform="rotate(-90 94.4 29.9)">3</text>
<text x="99.4" y="29.9" transform="rotate(-90 99.4 29.9)">4</text>
<text x="179.2" y="29.2">1</text>
<text x="221.1" y="29.2">1</text>
<text x="266.9" y="29.2">1</text>
<text x="10.4" y="35.9">A</text>
<text x="45.9" y="30.5">2</text>
<text x="63.7" y="31.7">5</text>
<text x="68.1" y="31.7">1</text>
<text x="179.2" y="31.7">2</text>
<text x="221.1" y="31.7">2</text>
<text x="266.9" y="31.7">2</text>
<text x="285.4" y="35.9">A</text>
<text x="52.5" y="41.4" transform="rotate(-90 52.5 41.4)">3</text>
<text x="57.5" y="41.4" transform="rotate(-90 57.5 41.4)">4</text>
<text x="171.7" y="40.1" transform="rotate(-90 171.7 40.1)">2</text>
<text x="213.6" y="40.1" transform="rotate(-90 213.6 40.1)">2</text>
<text x="260.6" y="40.1" transform="rotate(-90 260.6 40.1)">2</text>
<text x="164.7" y="45">1</text>
<text x="171.7" y="47.7" transform="rotate(-90 171.7 47.7)">3</text>
<text x="206.7" y="45">1</text>
<text x="213.6" y="47.7" transform="rotate(-90 213.6 47.7)">3</text>
<text x="253.6" y="45">1</text>
<text x="260.6" y="47.7" transform="rotate(-90 260.6 47.7)">3</text>
<text x="111.3" y="51.4">1</text>
<text x="111.3" y="54">2</text>
<text x="128.6" y="54">15</text>
<text x="128.6" y="51.4">16</text>
<text x="45.9" y="55.9">1</text>
<text x="45.9" y="58.4">2</text>
<text x="63.7" y="59.7">5</text>
<text x="63.7" y="57.1">6</text>
<text x="63.7" y="54.6">7</text>
<text x="68.1" y="59.7">1</text>
<text x="68.1" y="57.1">2</text>
<text x="68.1" y="54.6">3</text>
<text x="111.3" y="56.5">3</text>
<text x="111.3" y="59">4</text>
<text x="128.6" y="59">13</text>
<text x="128.6" y="56.5">14</text>
<text x="138.6" y="59.7">4</text>
<text x="111.3" y="61.6">5</text>
<text x="111.3" y="64.1">6</text>
<text x="128.6" y="64.1">11</text>
<text x="128.6" y="61.6">12</text>
<text x="138.6" y="64.8">2</text>
<text x="138.6" y="62.2">3</text>
<text x="266.9" y="64.8">1</text>
<text x="52.5" y="69.3" transform="rotate(-90 52.5 69.3)">3</text>
<text x="57.5" y="69.3" transform="rotate(-90 57.5 69.3)">4</text>
<text x="111.3" y="66.7">7</text>
<text x="111.3" y="69.2">8</text>
<text x="128.6" y="66.7">10</text>
<text x="129.1" y="69.2">9</text>
<text x="138.6" y="67.3">1</text>
<text x="179.2" y="66">1</text>
<text x="179.2" y="68.6">2</text>
<text x="221.1" y="66">1</text>
<text x="221.1" y="68.6">2</text>
<text x="266.9" y="67.3">2</text>
<text x="173" y="75.7" transform="rotate(-90 173 75.7)">2</text>
<text x="214.9" y="75.7" transform="rotate(-90 214.9 75.7)">2</text>
<text x="260.6" y="75.7" transform="rotate(-90 260.6 75.7)">2</text>
<text x="45.9" y="83.8">1</text>
<text x="63.7" y="82.5">7</text>
<text x="68.1" y="82.5">3</text>
<text x="166" y="80.5">1</text>
<text x="173" y="83.3" transform="rotate(-90 173 83.3)">3</text>
<text x="207.9" y="80.5">1</text>
<text x="214.9" y="83.3" transform="rotate(-90 214.9 83.3)">3</text>
<text x="253.6" y="80.5">1</text>
<text x="260.6" y="83.3" transform="rotate(-90 260.6 83.3)">3</text>
<text x="10.4" y="85.9">B</text>
<text x="45.9" y="86.4">2</text>
<text x="63.7" y="87.6">5</text>
<text x="63.7" y="85.1">6</text>
<text x="68.1" y="87.6">1</text>
<text x="68.1" y="85.1">2</text>
<text x="285.4" y="85.9">B</text>
<text x="52.5" y="97.3" transform="rotate(-90 52.5 97.3)">3</text>
<text x="57.5" y="97.3" transform="rotate(-90 57.5 97.3)">4</text>
<text x="261.1" y="101.6">1</text>
<text x="265.6" y="101.6">1</text>
<text x="261.1" y="104.1">2</text>
<text x="261.1" y="106.7">3</text>
<text x="265.6" y="104.1">2</text>
<text x="265.6" y="106.7">3</text>
<text x="63.7" y="113">7</text>
<text x="68.1" y="113">3</text>
<text x="222.4" y="110.5">1</text>
<text x="222.4" y="113">2</text>
<text x="261.1" y="112.4">1</text>
<text x="265.6" y="112.4">1</text>
<text x="45.9" y="114.3">1</text>
<text x="45.9" y="116.8">2</text>
<text x="63.7" y="118.1">5</text>
<text x="63.7" y="115.6">6</text>
<text x="68.1" y="118.1">1</text>
<text x="68.1" y="115.6">2</text>
<text x="222.4" y="115.6">3</text>
<text x="222.4" y="118.1">4</text>
<text x="261.1" y="114.9">2</text>
<text x="261.1" y="117.5">3</text>
<text x="265.6" y="114.9">2</text>
<text x="265.6" y="117.5">3</text>
<text x="222.4" y="120.6">5</text>
<text x="222.4" y="123.2">6</text>
<text x="222.4" y="125.7">7</text>
<text x="261.1" y="122.5">1</text>
<text x="261.1" y="125.1">2</text>
<text x="265.6" y="122.5">1</text>
<text x="265.6" y="125.1">2</text>
<text x="52.5" y="127.7" transform="rotate(-90 52.5 127.7)">3</text>
<text x="57.5" y="127.7" transform="rotate(-90 57.5 127.7)">4</text>
<text x="222.4" y="128.3">8</text>
<text x="222.4" y="130.8">9</text>
<text x="261.1" y="127.6">3</text>
<text x="265.6" y="127.6">3</text>
<text x="10.4" y="135.9">C</text>
<text x="221.9" y="133.3">10</text>
<text x="221.9" y="135.9">11</text>
<text x="261.1" y="132.1">1</text>
<text x="261.1" y="134.6">2</text>
<text x="261.1" y="137.2">3</text>
<text x="265.6" y="132.1">1</text>
<text x="265.6" y="134.6">2</text>
<text x="265.6" y="137.2">3</text>
<text x="285.4" y="135.9">C</text>
<text x="45.9" y="141">1</text>
<text x="45.9" y="143.5">2</text>
<text x="63.7" y="142.2">6</text>
<text x="63.7" y="139.7">7</text>
<text x="68.1" y="142.2">2</text>
<text x="68.1" y="139.7">3</text>
<text x="208.4" y="143.5">1</text>
<text x="221.9" y="138.4">12</text>
<text x="221.9" y="141">13</text>
<text x="221.9" y="143.5">14</text>
<text x="261.1" y="141.6">1</text>
<text x="265.6" y="141.6">1</text>
<text x="63.7" y="144.8">5</text>
<text x="68.1" y="144.8">1</text>
<text x="157.6" y="144.8">1</text>
<text x="157.6" y="147.3">2</text>
<text x="157.6" y="149.9">3</text>
<text x="208.4" y="146">2</text>
<text x="208.4" y="148.6">3</text>
<text x="221.9" y="146">15</text>
<text x="221.9" y="148.6">16</text>
<text x="261.1" y="144.1">2</text>
<text x="261.1" y="146.7">3</text>
<text x="265.6" y="144.1">2</text>
<text x="265.6" y="146.7">3</text>
<text x="52.5" y="154.4" transform="rotate(-90 52.5 154.4)">3</text>
<text x="57.5" y="154.4" transform="rotate(-90 57.5 154.4)">4</text>
<text x="157.6" y="152.4">4</text>
<text x="157.6" y="154.9">5</text>
<text x="208.4" y="151.1">4</text>
<text x="208.4" y="153.7">5</text>
<text x="221.9" y="151.1">17</text>
<text x="221.9" y="153.7">18</text>
<text x="261.1" y="152.4">1</text>
<text x="261.1" y="154.9">2</text>
<text x="265.6" y="152.4">1</text>
<text x="265.6" y="154.9">2</text>
<text x="157.6" y="157.5">6</text>
<text x="157.6" y="160">7</text>
<text x="208.4" y="156.2">6</text>
<text x="208.4" y="158.7">7</text>
<text x="221.9" y="158.7">20</text>
<text x="221.9" y="156.2">19</text>
<text x="261.1" y="157.5">3</text>
<text x="265.6" y="157.5">3</text>
<text x="45.9" y="167.6">1</text>
<text x="63.7" y="166.4">7</text>
<text x="68.1" y="166.4">3</text>
<text x="90.3" y="167.6">1</text>
<text x="103.7" y="167.6">1</text>
<text x="124" y="167.6">1</text>
<text x="45.9" y="170.2">2</text>
<text x="63.7" y="171.4">5</text>
<text x="63.7" y="168.9">6</text>
<text x="68.1" y="171.4">1</text>
<text x="68.1" y="168.9">2</text>
<text x="90.3" y="170.2">2</text>
<text x="103.7" y="170.2">2</text>
<text x="124" y="170.2">2</text>
<text x="10.4" y="185.9">D</text>
<text x="52.5" y="181.1" transform="rotate(-90 52.5 181.1)">3</text>
<text x="57.5" y="181.1" transform="rotate(-90 57.5 181.1)">4</text>
<text x="285.4" y="185.9">D</text>
<text x="35" y="199.9">1</text>
<text x="85" y="199.9">2</text>
<text x="135" y="199.9">3</text>
<text x="185" y="199.9">4</text>
<text x="235" y="199.9">5</text>
<text x="285" y="199.9">6</text>
</g>
<g font-size="1.8" fill="#008484">
<text x="83.6" y="13.7">+12C</text>
<text x="91.8" y="17.4">V++</text>
<text x="100.8" y="16.1">W</text>
<text x="83.1" y="23.8">GNDA</text>
<text x="91.8" y="19.9">GND</text>
<text x="101.2" y="21.2">U</text>
<text x="101.3" y="18.7">V</text>
<text x="112.7" y="23.6">J7</text>
<text x="116.9" y="23.7" transform="rotate(-90 116.9 23.7)">CONN_01X03</text>
<text x="168" y="21.3">+12C</text>
<text x="210" y="21.3">+12C</text>
<text x="256.9" y="21.3">+12C</text>
<text x="13.7" y="27.6">+12C</text>
<text x="25.2" y="27.9">+12V</text>
<text x="37.9" y="25.3">+12V</text>
<text x="49.9" y="28.8">V++</text>
<text x="58.9" y="27.6">W</text>
<text x="95.2" y="25.9" transform="rotate(-90 95.2 25.9)">GND</text>
<text x="100.3" y="25.9" transform="rotate(-90 100.3 25.9)">PWM</text>
<text x="181.4" y="27.6">J14</text>
<text x="223.8" y="27.6">J8</text>
<text x="269" y="27.6">J11</text>
<text x="16.6" y="32.7">C5</text>
<text x="22.4" y="32.7">C6</text>
<text x="28.1" y="32.7">C7</text>
<text x="33.8" y="32.7">C8</text>
<text x="49.9" y="31.4">GND</text>
<text x="59.3" y="32.6">U</text>
<text x="59.4" y="30.1">V</text>
<text x="70.8" y="35.1">J1</text>
<text x="75" y="35.1" transform="rotate(-90 75 35.1)">CONN_01X03</text>
<text x="112.5" y="30.7" transform="rotate(-90 112.5 30.7)">R</text>
<text x="114.5" y="31.2" transform="rotate(-90 114.5 31.2)">R9</text>
<text x="116.9" y="30.7" transform="rotate(-90 116.9 30.7)">R</text>
<text x="118.9" y="31.7" transform="rotate(-90 118.9 31.7)">R11</text>
<text x="121.4" y="31.4" transform="rotate(-90 121.4 31.4)">R</text>
<text x="123.4" y="32.4" transform="rotate(-90 123.4 32.4)">R13</text>
<text x="168.2" y="33.9" transform="rotate(-90 168.2 33.9)">UF4007</text>
<text x="173.3" y="31.8" transform="rotate(-90 173.3 31.8)">D5</text>
<text x="210.1" y="33.9" transform="rotate(-90 210.1 33.9)">UF4007</text>
<text x="215.2" y="31.8" transform="rotate(-90 215.2 31.8)">D1</text>
<text x="257.1" y="33.9" transform="rotate(-90 257.1 33.9)">UF4007</text>
<text x="262.2" y="31.8" transform="rotate(-90 262.2 31.8)">D3</text>
<text x="16.6" y="37.8">CP</text>
<text x="22.3" y="37.8">CP</text>
<text x="28" y="37.8">CP</text>
<text x="33.7" y="37.8">CP</text>
<text x="53.3" y="37.3" transform="rotate(-90 53.3 37.3)">GND</text>
<text x="58.4" y="37.3" transform="rotate(-90 58.4 37.3)">PWM</text>
<text x="92" y="36.5">GNDD</text>
<text x="186.1" y="36.4" transform="rotate(-90 186.1 36.4)">CONN_01X02</text>
<text x="228" y="36.4" transform="rotate(-90 228 36.4)">CONN_01X02</text>
<text x="273.8" y="36.4" transform="rotate(-90 273.8 36.4)">CONN_01X02</text>
<text x="13.3" y="42.9">GNDA</text>
<text x="25.3" y="42.9">GND</text>
<text x="136.9" y="43.5">+12C</text>
<text x="154.6" y="46.2">R15</text>
<text x="155.1" y="44.1">5R</text>
<text x="172.6" y="45.4">Q_NMOS_GDS</text>
<text x="172.8" y="42.9">Q5</text>
<text x="197" y="46.2">R1</text>
<text x="197" y="44.1">5R</text>
<text x="214.6" y="45.4">Q_NMOS_GDS</text>
<text x="214.7" y="42.9">Q1</text>
<text x="244" y="46.2">R6</text>
<text x="244" y="44.1">5R</text>
<text x="261.5" y="45.4">Q_NMOS_GDS</text>
<text x="261.7" y="42.9">Q3</text>
<text x="115.3" y="52.3">EN'</text>
<text x="120.9" y="52.3">VMOT</text>
<text x="139.8" y="48.6">C4</text>
<text x="140.1" y="53.7">100u</text>
<text x="159.8" y="50.1" transform="rotate(-90 159.8 50.1)">R17</text>
<text x="161.8" y="49.5" transform="rotate(-90 161.8 49.5)">5k</text>
<text x="167.6" y="53">GNDA</text>
<text x="201.7" y="49.6" transform="rotate(-90 201.7 49.6)">R3</text>
<text x="203.7" y="49.5" transform="rotate(-90 203.7 49.5)">5k</text>
<text x="209.5" y="53">GNDA</text>
<text x="248.7" y="49.6" transform="rotate(-90 248.7 49.6)">R7</text>
<text x="250.7" y="49.5" transform="rotate(-90 250.7 49.5)">5k</text>
<text x="256.5" y="53">GNDA</text>
<text x="49.9" y="56.8">V++</text>
<text x="49.9" y="59.3">GND</text>
<text x="58.9" y="55.5">W</text>
<text x="59.4" y="58">V</text>
<text x="115.3" y="54.9">MS1</text>
<text x="115.3" y="57.4">MS2</text>
<text x="115.3" y="59.9">MS3</text>
<text x="122" y="54.9">GND</text>
<text x="123.7" y="59.9">2A</text>
<text x="123.7" y="57.4">2B</text>
<text x="136.5" y="58.7">GNDA</text>
<text x="158.7" y="56.8">GNDA</text>
<text x="169.3" y="59.4">+12C</text>
<text x="200.6" y="56.8">GNDA</text>
<text x="211.2" y="59.4">+12C</text>
<text x="247.6" y="56.8">GNDA</text>
<text x="256.9" y="58.1">+12C</text>
<text x="53.3" y="65.3" transform="rotate(-90 53.3 65.3)">GND</text>
<text x="58.4" y="65.3" transform="rotate(-90 58.4 65.3)">PWM</text>
<text x="59.3" y="60.6">U</text>
<text x="70.8" y="63">J2</text>
<text x="75" y="63" transform="rotate(-90 75 63)">CONN_01X03</text>
<text x="115.3" y="62.5">RESET'</text>
<text x="115.3" y="65">SLEEP'</text>
<text x="123.7" y="65">1B</text>
<text x="123.7" y="62.5">1A</text>
<text x="181.4" y="64.5">J15</text>
<text x="223.8" y="64.5">J9</text>
<text x="269" y="63.2">J12</text>
<text x="115.3" y="67.6">STEP</text>
<text x="115.3" y="70.1">DIR</text>
<text x="122" y="70.1">GND</text>
<text x="122.3" y="67.6">VDD</text>
<text x="140.8" y="70.6">J13</text>
<text x="145.5" y="69.4" transform="rotate(-90 145.5 69.4)">CONN_01X04</text>
<text x="169.4" y="70.7" transform="rotate(-90 169.4 70.7)">UF4007</text>
<text x="174.5" y="68.7" transform="rotate(-90 174.5 68.7)">D6</text>
<text x="211.4" y="70.7" transform="rotate(-90 211.4 70.7)">UF4007</text>
<text x="216.4" y="68.7" transform="rotate(-90 216.4 68.7)">D2</text>
<text x="257.1" y="69.4" transform="rotate(-90 257.1 69.4)">UF4007</text>
<text x="262.2" y="67.4" transform="rotate(-90 262.2 67.4)">D4</text>
<text x="273.8" y="71.9" transform="rotate(-90 273.8 71.9)">CONN_01X02</text>
<text x="121.2" y="76.5">7805</text>
<text x="130.8" y="75.3">GNDD</text>
<text x="186.1" y="73.2" transform="rotate(-90 186.1 73.2)">CONN_01X02</text>
<text x="228" y="73.2" transform="rotate(-90 228 73.2)">CONN_01X02</text>
<text x="58.9" y="83.4">W</text>
<text x="134.7" y="81.6">C3</text>
<text x="154.6" y="81.7">R16</text>
<text x="155.1" y="79.7">5R</text>
<text x="173.9" y="81">Q_NMOS_GDS</text>
<text x="174.1" y="78.4">Q6</text>
<text x="197" y="81.7">R2</text>
<text x="197" y="79.7">5R</text>
<text x="215.8" y="81">Q_NMOS_GDS</text>
<text x="216" y="78.4">Q2</text>
<text x="242.7" y="81.7">R5</text>
<text x="242.7" y="79.7">5R</text>
<text x="261.5" y="81">Q_NMOS_GDS</text>
<text x="261.7" y="78.4">Q4</text>
<text x="49.9" y="84.7">V++</text>
<text x="49.9" y="87.2">GND</text>
<text x="59.3" y="88.5">U</text>
<text x="59.4" y="86">V</text>
<text x="125.9" y="86.6">U9</text>
<text x="134.6" y="86.7">C</text>
<text x="161.1" y="85.7" transform="rotate(-90 161.1 85.7)">R18</text>
<text x="163.1" y="85" transform="rotate(-90 163.1 85)">5k</text>
<text x="168.9" y="88.6">GNDA</text>
<text x="203" y="85.2" transform="rotate(-90 203 85.2)">R4</text>
<text x="205" y="85" transform="rotate(-90 205 85)">5k</text>
<text x="210.8" y="88.6">GNDA</text>
<text x="248.7" y="85.2" transform="rotate(-90 248.7 85.2)">R8</text>
<text x="250.7" y="85" transform="rotate(-90 250.7 85)">5k</text>
<text x="256.5" y="88.6">GNDA</text>
<text x="53.3" y="93.2" transform="rotate(-90 53.3 93.2)">GND</text>
<text x="58.4" y="93.2" transform="rotate(-90 58.4 93.2)">PWM</text>
<text x="70.8" y="91">J3</text>
<text x="75" y="91" transform="rotate(-90 75 91)">CONN_01X03</text>
<text x="120.6" y="91.8">GNDA</text>
<text x="160" y="92.4">GNDA</text>
<text x="201.9" y="92.4">GNDA</text>
<text x="247.6" y="93">GNDA</text>
<text x="257" y="100">J21</text>
<text x="267.8" y="100">J26</text>
<text x="58.9" y="113.9">W</text>
<text x="136.3" y="110.2">+12C</text>
<text x="140.8" y="111.9">100uH</text>
<text x="224.6" y="108.9">J10</text>
<text x="256.4" y="110" transform="rotate(-90 256.4 110)">CONN_01X03</text>
<text x="257" y="110.8">J22</text>
<text x="267.8" y="110.8">J27</text>
<text x="272.5" y="110" transform="rotate(-90 272.5 110)">CONN_01X03</text>
<text x="49.9" y="115.2">V++</text>
<text x="49.9" y="117.7">GND</text>
<text x="59.3" y="119">U</text>
<text x="59.4" y="116.5">V</text>
<text x="140.8" y="119.5">100uH</text>
<text x="142.5" y="115.1">L1</text>
<text x="53.3" y="123.7" transform="rotate(-90 53.3 123.7)">GND</text>
<text x="58.4" y="123.7" transform="rotate(-90 58.4 123.7)">PWM</text>
<text x="70.8" y="121.4">J4</text>
<text x="75" y="121.5" transform="rotate(-90 75 121.5)">CONN_01X03</text>
<text x="142.5" y="122.7">L2</text>
<text x="149.4" y="125.4">C1</text>
<text x="155.7" y="125.4">C2</text>
<text x="208.2" y="125.4">GNDA</text>
<text x="257" y="121">J23</text>
<text x="267.8" y="121">J28</text>
<text x="149.3" y="130.5">CP</text>
<text x="155.6" y="130.5">C</text>
<text x="257" y="130.5">J24</text>
<text x="267.8" y="130.5">J29</text>
<text x="146" y="135.6">GNDA</text>
<text x="49.9" y="141.9">V++</text>
<text x="58.9" y="140.6">W</text>
<text x="59.4" y="143.1">V</text>
<text x="159.8" y="143.2">J19</text>
<text x="204.3" y="141.9">J20</text>
<text x="229.3" y="140.5" transform="rotate(-90 229.3 140.5)">CONN_01X20</text>
<text x="257" y="140">J25</text>
<text x="267.8" y="140">J30</text>
<text x="49.9" y="144.4">GND</text>
<text x="59.3" y="145.7">U</text>
<text x="70.8" y="148.1">J5</text>
<text x="75" y="148.1" transform="rotate(-90 75 148.1)">CONN_01X03</text>
<text x="53.3" y="150.4" transform="rotate(-90 53.3 150.4)">GND</text>
<text x="58.4" y="150.4" transform="rotate(-90 58.4 150.4)">PWM</text>
<text x="257" y="150.8">J31</text>
<text x="267.8" y="150.8">J32</text>
<text x="164.5" y="158.3" transform="rotate(-90 164.5 158.3)">CONN_01X07</text>
<text x="203.7" y="157" transform="rotate(-90 203.7 157)">CONN_01X07</text>
<text x="256.4" y="160.8" transform="rotate(-90 256.4 160.8)">CONN_01X03</text>
<text x="272.5" y="160.8" transform="rotate(-90 272.5 160.8)">CONN_01X03</text>
<text x="58.9" y="167.3">W</text>
<text x="86.8" y="165">+12V</text>
<text x="92.5" y="166.1">J16</text>
<text x="100.2" y="165">+12V</text>
<text x="105.8" y="166.1">J17</text>
<text x="120.4" y="164.8">+12C</text>
<text x="126.2" y="166.1">J18</text>
<text x="152.5" y="164.8">GNDREF</text>
<text x="214.6" y="164.8">GNDD</text>
<text x="49.9" y="168.5">V++</text>
<text x="49.9" y="171.1">GND</text>
<text x="59.3" y="172.3">U</text>
<text x="59.4" y="169.8">V</text>
<text x="40.6" y="175.6">GND</text>
<text x="53.3" y="177" transform="rotate(-90 53.3 177)">GND</text>
<text x="58.4" y="177" transform="rotate(-90 58.4 177)">PWM</text>
<text x="70.8" y="174.8">J6</text>
<text x="75" y="174.8" transform="rotate(-90 75 174.8)">CONN_01X03</text>
<text x="86.9" y="174.9">GND</text>
<text x="97.2" y="174.8" transform="rotate(-90 97.2 174.8)">CONN_01X02</text>
<text x="100.3" y="174.9">GND</text>
<text x="110.6" y="174.8" transform="rotate(-90 110.6 174.8)">CONN_01X02</text>
<text x="120" y="174.9">GNDA</text>
<text x="130.9" y="174.8" transform="rotate(-90 130.9 174.8)">CONN_01X02</text>
<text x="33.7" y="192.7">GNDREF</text>
</g>
<g font-size="1.4" fill="#008484">
<text x="118.9" y="80.1">VI</text>
<text x="123.7" y="83.9" transform="rotate(-90 123.7 83.9)">GND</text>
<text x="125.5" y="80.1">VO</text>
</g>
</svg>
